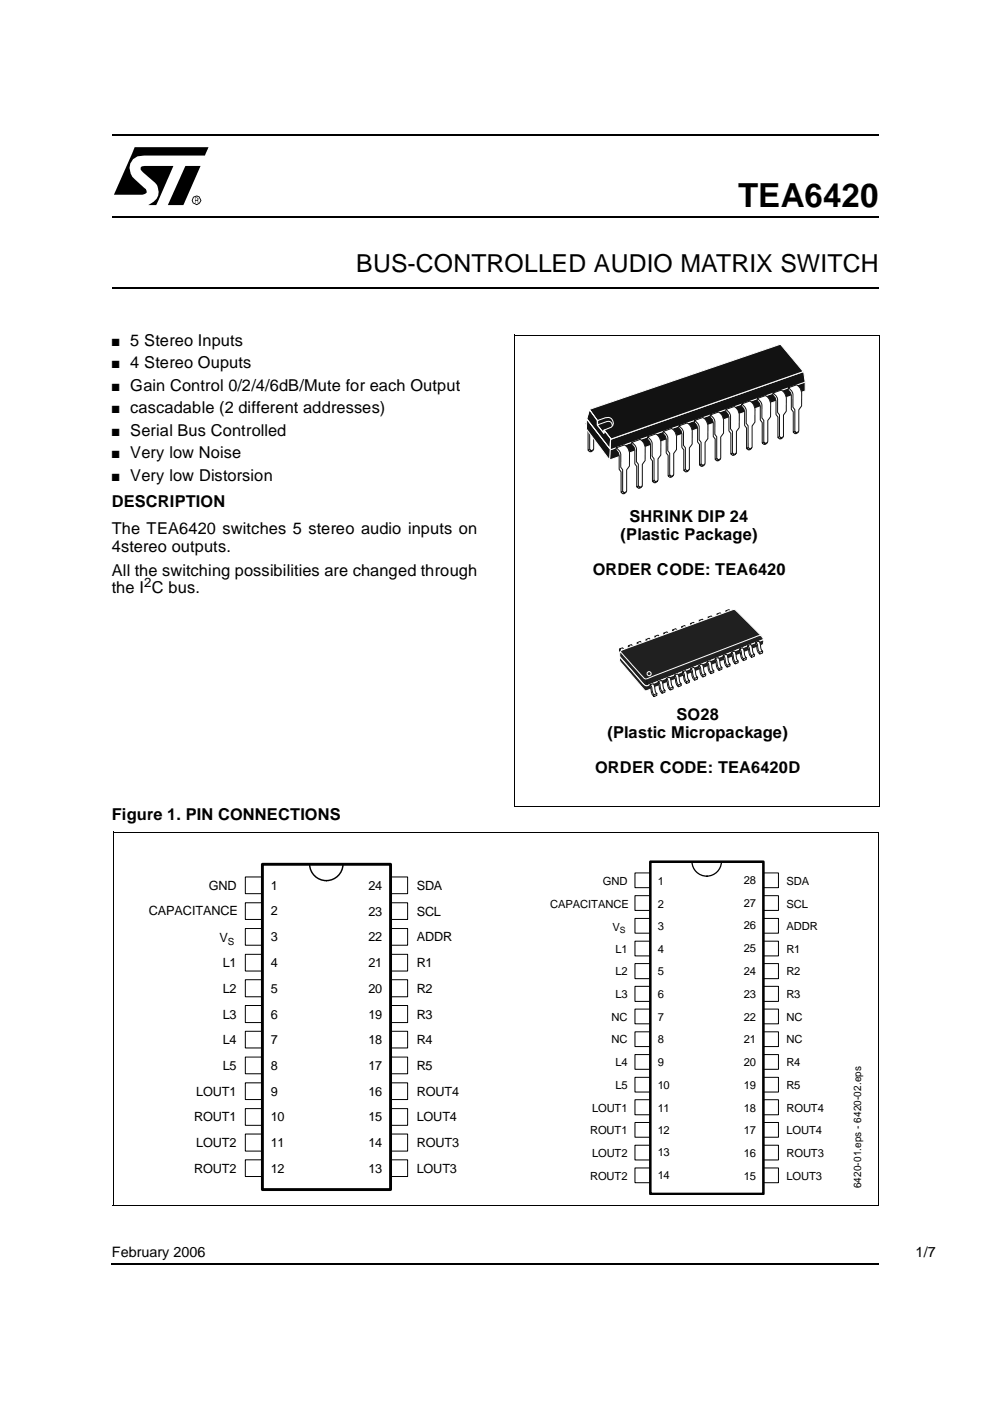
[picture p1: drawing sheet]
<svg xmlns="http://www.w3.org/2000/svg" width="210mm" height="297mm" viewBox="0 0 210 297" stroke-linecap="round" stroke-linejoin="round" font-family="sans-serif">
<path d="M23.7 267.9v.2z" fill="#000"/>
<path d="M23.7 28.5h162.6M23.7 46h162.6M23.7 61.1h162.6M23.7 268h162.6" fill="none" stroke="#000" stroke-width=".25"/>
<path d="M23.7 30.1h24.4v14.3h-24.4z" fill="#fff"/>
<path d="M40.9 41.8l.8-.3 .7 .2 .3 .8-.3 .6-.6 .4-.1-.2 .6-.3-.1 .1 .3-.6-.2-.6-.6-.3-.6 .3-.3 .7 .3 .5 .7 .2-.1 .2-.8-.4-.2-.5zM41.7 43.3l.1 .2z" fill="#000"/>
<g fill="#000">
<path d="M28.6 31.2h15.6l-.7 1.8h-13a2.79 2.79 0 0 0-2.9 1.8 2.79 2.79 0 0 0 1 3.3l2.3 2 .2 .8-.9 .4h-6z" fill-rule="evenodd"/>
<path d="M29.8 35.5l.3-.2 .6-.1h6.1l-3.7 8.3h-1.7a2.92 2.92 0 0 0 2.1-3.7l-.2-.5-.4-.6-2.8-2.4-.3-.4z" fill-rule="evenodd"/>
<path d="M39.3 35.2h3.2l-3.6 8.3h-3.3z" fill-rule="evenodd"/>
<path d="M41.3 41.9h.5l.3 .2-.2 .4 .2 .6h-.2l-.1-.5h-.4l-.1 .5z" fill-rule="evenodd"/>
</g>
<path d="M41.4 42h.4v.4h-.4z" fill-rule="evenodd" fill="#fff"/>
<path d="M124.1 72.9h46.7v31.9h-46.7z" fill="#fff"/>
<path d="M124.9 89.2l.6 1.2-.3 4.7-.5 .4v-5.1l-.4-.6z" fill-rule="evenodd" fill="#0e1313"/>
<path d="M124.9 89.2l.6 1.2-.3 4.7-.5 .4v-5.1l-.4-.6z" fill-rule="evenodd" fill="#fff" stroke="#0e1313" stroke-width=".21"/>
<path d="M124.7 95.5l.4-.2 .2 .3 .5-.3-.5 .5h-.2z" fill-rule="evenodd" fill="#fff"/>
<path d="M124.7 95.5l.4-.2 .2 .3 .5-.3-.5 .5h-.2z" fill="none" stroke="#0e1313" stroke-width=".21"/>
<path d="M124.6 89.4l1.9-.3-.6 .8v5.3l-.6 .4-.3-.4v-5.3z" fill-rule="evenodd" fill="#fff"/>
<path d="M124.6 89.4l1.9-.3-.6 .8v5.3l-.6 .4-.3-.4v-5.3zM125.3 95.5l-.2 .3" fill="none" stroke="#0e1313" stroke-width=".21"/>
<path d="M125.3 88.4l1.6 .1 3.3-.3 2.7 1.3-2.4 1.7-2.7 1.1z" fill-rule="evenodd" fill="#0e1313"/>
<path d="M125.3 88.4l1.6 .1 3.3-.3 2.7 1.3-2.4 1.7-2.7 1.1z" fill="none" stroke="#0e1313" stroke-width=".21"/>
<path d="M126.7 89.2l.9-.6a1.75 1.75 0 0 1 2.5 .2l.1 .9a.41 .41 0 0 1-.4 .6 .86 .86 0 0 0-1.2-.9l-1.9 .7z" fill-rule="evenodd" fill="#0e1313" stroke="#fff" stroke-width=".21"/>
<path d="M129.3 95.4l41.4-14.5v2l-41.5 14.6z" fill-rule="evenodd" fill="#0e1313"/>
<path d="M129.3 95.4l41.4-14.5v2l-41.5 14.6z" fill="none" stroke="#fff" stroke-width=".21"/>
<path d="M129.5 93.2l40.9-14.4 .3 2.2-41.4 14.4z" fill-rule="evenodd" fill="#cac2bf"/>
<path d="M129.5 93.2l40.9-14.4 .3 2.2-41.4 14.4z" fill-rule="evenodd" fill="#0e1313" stroke="#fff" stroke-width=".21"/>
<path d="M124.9 86.8l40.6-13.8 4.8 5.8-40.7 14.3-1.6-1.9 1.4-.5a1.18 1.18 0 0 0 .4-1.7 1.18 1.18 0 0 0-1.6-.4l-1.6 .6z" fill-rule="evenodd" fill="#b6aaa7"/>
<path d="M124.9 86.8l40.6-13.8 4.8 5.8-40.7 14.3-1.6-1.9 .9-.3a1.2 1.2 0 0 0 1-1.6 1.2 1.2 0 0 0-1.7-.7l-1.6 .6z" fill-rule="evenodd" fill="#0e1313" stroke="#fff" stroke-width=".21"/>
<path d="M124.4 88.8l5 6.4-.2 2.3-4.9-6.5z" fill-rule="evenodd" fill="#0e1313"/>
<path d="M124.4 88.8l5 6.4-.2 2.3-4.9-6.5z" fill="none" stroke="#fff" stroke-width=".21"/>
<path d="M125 86.8l1.6 2.3v1l1.5 1.8v-.7l1.4 1.8-.2 2.2-4.9-6.4z" fill-rule="evenodd" fill="#0e1313" stroke="#fff" stroke-width=".21"/>
<path d="M125 86.8l1.6 2.3v1l1.5 1.8v-.7l1.4 1.8-.2 2.2-4.9-6.4z" fill="none" stroke="#fff" stroke-width=".21"/>
<path d="M130.6 95l1.4-.2-.1 4.1 .6 1.2-.3 3.9-.5 .4v-4.4l-.4-.5v-3l-.3-.7-.4-.3z" fill-rule="evenodd" fill="#fff"/>
<path d="M130.6 95l1.4-.2-.1 4.1 .6 1.2-.3 3.9-.5 .4v-4.4l-.4-.5v-2.4a1.59 1.59 0 0 0-.7-1.6z" fill="none" stroke="#0e1313" stroke-width=".21"/>
<path d="M131.7 104.4l.4-.2 .2 .3 .5-.3-.5 .5h-.2z" fill-rule="evenodd" fill="#fff"/>
<path d="M131.7 104.4l.4-.2 .2 .3 .5-.3-.5 .5h-.2z" fill="none" stroke="#0e1313" stroke-width=".21"/>
<path d="M134 93.8l1.3-.1-.1 4 .7 1.2-.4 4-.5 .3v-4.3l-.4-.6v-3l-.2-.6-.4-.4z" fill-rule="evenodd" fill="#fff"/>
<path d="M134 93.8l1.3-.1-.1 4 .7 1.2-.4 4-.5 .3v-4.3l-.4-.6v-2.4a1.59 1.59 0 0 0-.6-1.6z" fill="none" stroke="#0e1313" stroke-width=".21"/>
<path d="M135 103.3l.4-.3 .3 .3 .5-.3-.5 .5h-.3z" fill-rule="evenodd" fill="#fff"/>
<path d="M135 103.3l.4-.3 .3 .3 .5-.3-.5 .5h-.3z" fill="none" stroke="#0e1313" stroke-width=".21"/>
<path d="M137.3 92.6l1.4-.1-.2 4.1 .7 1.1-.4 4-.5 .4v-4.4l-.4-.5v-3.1l-.2-.5-.4-.5z" fill-rule="evenodd" fill="#fff"/>
<path d="M137.3 92.6l1.4-.1-.2 4.1 .7 1.1-.4 4-.5 .4v-4.4l-.4-.5v-2.5a1.59 1.59 0 0 0-.6-1.6z" fill="none" stroke="#0e1313" stroke-width=".21"/>
<path d="M138.4 102.1l.3-.2 .3 .2 .5-.3-.5 .5-.3 .1z" fill-rule="evenodd" fill="#fff"/>
<path d="M138.4 102.1l.3-.2 .3 .2 .5-.3-.5 .5-.3 .1z" fill="none" stroke="#0e1313" stroke-width=".21"/>
<path d="M140.6 91.5l1.4-.2-.2 4.1 .7 1.2-.3 3.9-.5 .4v-4.3l-.4-.6-.1-3-.2-.6-.4-.4z" fill-rule="evenodd" fill="#fff"/>
<path d="M140.6 91.5l1.4-.2-.2 4.1 .7 1.2-.3 3.9-.5 .4v-4.3l-.4-.6v-2.4a1.6 1.6 0 0 0-.7-1.6z" fill="none" stroke="#0e1313" stroke-width=".21"/>
<path d="M141.7 100.9l.4-.2 .2 .3 .5-.3-.5 .5h-.3z" fill-rule="evenodd" fill="#fff"/>
<path d="M141.7 100.9l.4-.2 .2 .3 .5-.3-.5 .5h-.3z" fill="none" stroke="#0e1313" stroke-width=".21"/>
<path d="M143.9 90.3l1.4-.1-.1 4.1 .6 1.1-.3 4-.5 .4v-4.4l-.4-.5-.1-3.3-.6-.8z" fill-rule="evenodd" fill="#fff"/>
<path d="M143.9 90.3l1.4-.1-.1 4.1 .6 1.1-.3 4-.5 .4v-4.4l-.4-.5v-2.5a1.57 1.57 0 0 0-.7-1.6z" fill="none" stroke="#0e1313" stroke-width=".21"/>
<path d="M145 99.8l.4-.3 .2 .3 .5-.3-.5 .5h-.2z" fill-rule="evenodd" fill="#fff"/>
<path d="M145 99.8l.4-.3 .2 .3 .5-.3-.5 .5h-.2z" fill="none" stroke="#0e1313" stroke-width=".21"/>
<path d="M147.3 89.2l1.3-.2-.1 4.1 .7 1.2-.4 3.9-.5 .4v-4.4l-.4-.5v-3.1l-.3-.6-.4-.3z" fill-rule="evenodd" fill="#fff"/>
<path d="M147.3 89.2l1.3-.2-.1 4.1 .7 1.2-.4 3.9-.5 .4v-4.4l-.4-.5v-2.5a1.59 1.59 0 0 0-.7-1.5z" fill="none" stroke="#0e1313" stroke-width=".21"/>
<path d="M148.3 98.6l.4-.2 .3 .2 .5-.2-.5 .5h-.3z" fill-rule="evenodd" fill="#fff"/>
<path d="M148.3 98.6l.4-.2 .3 .2 .5-.2-.5 .5h-.3z" fill="none" stroke="#0e1313" stroke-width=".21"/>
<path d="M150.6 88l1.3-.2-.1 4.1 .7 1.2-.4 4-.5 .3v-4.3l-.4-.6v-3l-.2-.6-.4-.4z" fill-rule="evenodd" fill="#fff"/>
<path d="M150.6 88l1.3-.2-.1 4.1 .7 1.2-.4 4-.5 .3v-4.3l-.4-.6v-2.4a1.59 1.59 0 0 0-.6-1.6z" fill="none" stroke="#0e1313" stroke-width=".21"/>
<path d="M151.7 97.4l.3-.2 .3 .3 .5-.3-.5 .5h-.3z" fill-rule="evenodd" fill="#fff"/>
<path d="M151.7 97.4l.3-.2 .3 .3 .5-.3-.5 .5h-.3z" fill="none" stroke="#0e1313" stroke-width=".21"/>
<path d="M153.9 86.8l1.4-.1-.2 4.1 .7 1.1-.3 4-.5 .4v-4.4l-.4-.5-.1-3.1-.2-.5-.4-.5z" fill-rule="evenodd" fill="#fff"/>
<path d="M153.9 86.8l1.4-.1-.2 4.1 .7 1.1-.3 4-.5 .4v-4.4l-.4-.5v-2.5a1.58 1.58 0 0 0-.7-1.6z" fill="none" stroke="#0e1313" stroke-width=".21"/>
<path d="M155 96.3l.4-.3 .2 .3 .5-.3-.5 .5h-.3z" fill-rule="evenodd" fill="#fff"/>
<path d="M155 96.3l.4-.3 .2 .3 .5-.3-.5 .5h-.3z" fill="none" stroke="#0e1313" stroke-width=".21"/>
<path d="M157.2 85.7l1.4-.2-.1 4.1 .6 1.2-.3 3.9-.5 .4v-4.4l-.4-.5v-3.1l-.3-.6-.4-.3z" fill-rule="evenodd" fill="#fff"/>
<path d="M157.2 85.7l1.4-.2-.1 4.1 .6 1.2-.3 3.9-.5 .4v-4.4l-.4-.5v-2.4a1.59 1.59 0 0 0-.7-1.6z" fill="none" stroke="#0e1313" stroke-width=".21"/>
<path d="M158.3 95.1l.4-.2 .2 .3 .5-.3-.5 .5h-.2z" fill-rule="evenodd" fill="#fff"/>
<path d="M158.3 95.1l.4-.2 .2 .3 .5-.3-.5 .5h-.2z" fill="none" stroke="#0e1313" stroke-width=".21"/>
<path d="M160.6 84.5l1.3-.1-.1 4.1 .7 1.1-.4 4-.5 .3v-4.3l-.4-.6-.1-3.2-.5-.8z" fill-rule="evenodd" fill="#fff"/>
<path d="M160.6 84.5l1.3-.1-.1 4.1 .7 1.1-.4 4-.5 .3v-4.3l-.4-.6v-2.4a1.58 1.58 0 0 0-.6-1.6z" fill="none" stroke="#0e1313" stroke-width=".21"/>
<path d="M161.6 94l.4-.3 .3 .3 .5-.3-.5 .5h-.3z" fill-rule="evenodd" fill="#fff"/>
<path d="M161.6 94l.4-.3 .3 .3 .5-.3-.5 .5h-.3z" fill="none" stroke="#0e1313" stroke-width=".21"/>
<path d="M163.9 83.4l1.4-.2-.2 4.1 .7 1.2-.4 3.9-.5 .4v-4.4l-.4-.5v-3.1l-.2-.5-.4-.5z" fill-rule="evenodd" fill="#fff"/>
<path d="M163.9 83.4l1.4-.2-.2 4.1 .7 1.2-.4 3.9-.5 .4v-4.4l-.4-.5v-2.5a1.6 1.6 0 0 0-.6-1.6z" fill="none" stroke="#0e1313" stroke-width=".21"/>
<path d="M165 92.8l.3-.2 .3 .2 .5-.3-.5 .5-.3 .1z" fill-rule="evenodd" fill="#fff"/>
<path d="M165 92.8l.3-.2 .3 .2 .5-.3-.5 .5-.3 .1z" fill="none" stroke="#0e1313" stroke-width=".21"/>
<path d="M163.9 83.3l1.7-.6 .7 .6 .4 1v2.9l-.6 .8v4.5l-.5 .3-.3-.3v-4.5l-.4-.6-.1-2.9-.2-.5z" fill-rule="evenodd" fill="#fff"/>
<path d="M163.9 83.3l1.7-.6a2.18 2.18 0 0 1 1.1 1.8v2.7l-.6 .8v4.5l-.5 .3-.3-.3v-4.5l-.4-.6v-2.5a1.95 1.95 0 0 0-1-1.6zM165.6 92.8l-.3 .2" fill="none" stroke="#0e1313" stroke-width=".21"/>
<path d="M167.1 82.2l1.4-.1-.1 4.1 .6 1.1-.3 4-.5 .4v-4.4l-.4-.5v-3.1l-.2-.5-.5-.5z" fill-rule="evenodd" fill="#fff"/>
<path d="M167.1 82.2l1.4-.1-.1 4.1 .6 1.1-.3 4-.5 .4v-4.4l-.4-.5v-2.5a1.59 1.59 0 0 0-.7-1.6z" fill="none" stroke="#0e1313" stroke-width=".21"/>
<path d="M168.2 91.7l.4-.3 .2 .3 .5-.3-.5 .5-.2 .1z" fill-rule="evenodd" fill="#fff"/>
<path d="M168.2 91.7l.4-.3 .2 .3 .5-.3-.5 .5-.2 .1z" fill="none" stroke="#0e1313" stroke-width=".21"/>
<path d="M167.1 82.2l1.8-.6 .7 .6 .4 .9v3l-.6 .8v4.5l-.6 .3-.3-.3v-4.5l-.4-.6v-2.9l-.3-.6z" fill-rule="evenodd" fill="#fff"/>
<path d="M167.1 82.2l1.8-.6a2.16 2.16 0 0 1 1.1 1.7v2.8l-.6 .8v4.5l-.6 .3-.3-.3v-4.5l-.4-.6v-2.5a1.96 1.96 0 0 0-1-1.6zM168.8 91.7l-.2 .2" fill="none" stroke="#0e1313" stroke-width=".21"/>
<path d="M130.6 94.9l1.8-.6 .7 .7 .3 .9 .1 2.9-.6 .8v4.5l-.6 .4-.3-.4v-4.5l-.4-.5v-2.9l-.4-.7z" fill-rule="evenodd" fill="#fff"/>
<path d="M130.6 94.9l1.8-.6a2.17 2.17 0 0 1 1.1 1.8v2.7l-.6 .8v4.5l-.6 .4-.3-.4v-4.5l-.4-.5v-2.6a1.95 1.95 0 0 0-1-1.6z" fill="none" stroke="#0e1313" stroke-width=".21"/>
<path d="M134 93.8l1.7-.6 .7 .6 .4 .9v2.9l-.6 .9v4.4l-.5 .4-.4-.3v-4.6l-.4-.5v-2.9l-.3-.7z" fill-rule="evenodd" fill="#fff"/>
<path d="M134 93.8l1.7-.6a2.15 2.15 0 0 1 1.1 1.7v2.7l-.6 .9v4.4l-.5 .4-.4-.3v-4.6l-.4-.5v-2.6a1.96 1.96 0 0 0-.9-1.5z" fill="none" stroke="#0e1313" stroke-width=".21"/>
<path d="M137.3 92.6l1.7-.6 .7 .6 .4 1v2.9l-.6 .8v4.5l-.5 .3-.3-.3v-4.5l-.4-.6-.1-2.9-.3-.6z" fill-rule="evenodd" fill="#fff"/>
<path d="M137.3 92.6l1.7-.6a2.18 2.18 0 0 1 1.1 1.7v2.8l-.6 .8v4.5l-.5 .3-.3-.3v-4.5l-.4-.6v-2.5a1.95 1.95 0 0 0-1-1.6z" fill="none" stroke="#0e1313" stroke-width=".21"/>
<g fill="#fff">
<path d="M140.6 91.5l1.8-.7 .7 .7 .3 .9v2.9l-.6 .8v4.5l-.5 .4-.3-.4v-4.5l-.4-.5v-2.9l-.4-.7z" fill-rule="evenodd"/>
<path d="M143.9 90.3l1.8-.6 .7 .6 .3 .9 .1 3-.6 .8v4.5l-.6 .3-.3-.3v-4.6l-.4-.5v-2.9l-.3-.6z" fill-rule="evenodd"/>
</g>
<path d="M140.6 91.5l1.8-.7a2.16 2.16 0 0 1 1 1.8v2.7l-.6 .8v4.5l-.5 .4-.3-.4v-4.5l-.4-.5v-2.6a1.95 1.95 0 0 0-1-1.5z" fill-rule="evenodd" fill="#fff" stroke="#0e1313" stroke-width=".21"/>
<path d="M143.9 90.3l1.8-.6a2.17 2.17 0 0 1 1.1 1.7v2.8l-.6 .8v4.5l-.6 .3-.3-.3v-4.6l-.4-.5v-2.6a1.94 1.94 0 0 0-1-1.5z" fill="none" stroke="#0e1313" stroke-width=".21"/>
<path d="M147.3 89.1l1.7-.6 .7 .7 .4 .9v2.9l-.6 .8v4.5l-.5 .3-.4-.3v-4.5l-.4-.6v-2.8l-.2-.6z" fill-rule="evenodd" fill="#fff"/>
<path d="M147.3 89.1l1.7-.6a2.17 2.17 0 0 1 1.1 1.8v2.7l-.6 .8v4.5l-.5 .3-.4-.3v-4.5l-.4-.6v-2.5a1.95 1.95 0 0 0-.9-1.6z" fill="none" stroke="#0e1313" stroke-width=".21"/>
<path d="M150.6 88l1.7-.6 .7 .6 .4 .9v2.9l-.6 .8v4.5l-.5 .4-.3-.3v-4.6l-.4-.5-.1-2.9-.3-.7z" fill-rule="evenodd" fill="#fff"/>
<path d="M150.6 88l1.7-.6a2.16 2.16 0 0 1 1.1 1.7v2.7l-.6 .8v4.5l-.5 .4-.3-.3v-4.6l-.4-.5v-2.6a1.96 1.96 0 0 0-1-1.5z" fill="none" stroke="#0e1313" stroke-width=".21"/>
<path d="M153.9 86.8l1.8-.6 .7 .6 .3 .9v3l-.6 .8v4.5l-.5 .3-.3-.3v-4.6l-.4-.5v-2.9l-.4-.6z" fill-rule="evenodd" fill="#fff"/>
<path d="M153.9 86.8l1.8-.6a2.17 2.17 0 0 1 1 1.7v2.8l-.6 .8v4.5l-.5 .3-.3-.3v-4.6l-.4-.5v-2.6a1.94 1.94 0 0 0-1-1.5z" fill="none" stroke="#0e1313" stroke-width=".21"/>
<path d="M157.2 85.6l1.8-.6 .7 .7 .3 .9 .1 2.9-.6 .8v4.5l-.6 .4-.3-.4v-4.5l-.4-.5v-2.9l-.4-.7z" fill-rule="evenodd" fill="#fff"/>
<path d="M157.2 85.6l1.8-.6a2.17 2.17 0 0 1 1.1 1.8v2.7l-.6 .8v4.5l-.6 .4-.3-.4v-4.5l-.4-.5v-2.6a1.95 1.95 0 0 0-1-1.6z" fill="none" stroke="#0e1313" stroke-width=".21"/>
<path d="M160.6 84.5l1.7-.6 .7 .6 .4 .9v2.9l-.6 .9v4.5l-.5 .3-.4-.3v-4.6l-.4-.5v-2.9l-.3-.7z" fill-rule="evenodd" fill="#fff"/>
<path d="M145.6 99.8l-.2 .2M149 98.6l-.3 .3M152.3 97.5l-.3 .2M155.6 96.3l-.3 .2M158.9 95.1l-.2 .3M160.6 84.5l1.7-.6a2.17 2.17 0 0 1 1.1 1.7v2.7l-.6 .9v4.5l-.5 .3-.4-.3v-4.6l-.4-.5v-2.6a1.94 1.94 0 0 0-.9-1.5zM162.3 94l-.3 .2M132.3 104.4l-.2 .3M135.7 103.3l-.3 .2M139 102.1l-.3 .2M142.3 100.9l-.3 .3" fill="none" stroke="#0e1313" stroke-width=".21"/>
<path d="M131.1 129.2h30.8v18.6h-30.8z" fill="#fff"/>
<path d="M131.3 137.6a2.57 2.57 0 0 1 1.1 1.6l.4 .2 .1 .4-.6 .3a2.04 2.04 0 0 1-.8-1.8z" fill-rule="evenodd" fill="#fff"/>
<path d="M131.4 137.6l.8 1a1 1 0 0 0 .6 .9l.1 .3-.6 .3a1.74 1.74 0 0 1-.8-1.8zM132.2 139.7v.3" fill="none" stroke="#0e1313" stroke-width=".21"/>
<path d="M131.4 137.6l.5-.2a.4 .4 0 0 1 .4 .5l.2 1.1 .3 .4-.6 .3-.3-.5-.2-1.2z" fill-rule="evenodd" fill="#fff"/>
<path d="M131.4 137.6l.6-.2 .1 .1 .4 1.5 .3 .4-.6 .3-.3-.7a1.77 1.77 0 0 0-.5-1.4z" fill="none" stroke="#0e1313" stroke-width=".21"/>
<path d="M133.2 137a2.8 2.8 0 0 1 1.1 1.5l.4 .3v.3l-.5 .3a2.06 2.06 0 0 1-.8-1.8z" fill-rule="evenodd" fill="#fff"/>
<path d="M133.2 137l.9 1a.98 .98 0 0 0 .6 .8v.3l-.5 .3a1.75 1.75 0 0 1-.8-1.7zM134.1 139v.4" fill="none" stroke="#0e1313" stroke-width=".21"/>
<path d="M133.3 136.9l.5-.2 .2 .1 .4 1.4 .3 .5-.6 .3-.1-.1-.4-1.5z" fill-rule="evenodd" fill="#fff"/>
<path d="M133.3 136.9l.6-.2 .1 .1 .4 1.5 .3 .4-.6 .3-.3-.6a1.81 1.81 0 0 0-.5-1.5z" fill="none" stroke="#0e1313" stroke-width=".21"/>
<path d="M135.1 136.3a2.63 2.63 0 0 1 1 1.5l.5 .3v.3l-.6 .3a2.33 2.33 0 0 1-.8-1.9z" fill-rule="evenodd" fill="#fff"/>
<path d="M135.1 136.3l.6 .6 .3 .8 .6 .4v.3l-.6 .3a1.75 1.75 0 0 1-.7-1.7zM136 138.4v.3" fill="none" stroke="#0e1313" stroke-width=".21"/>
<path d="M135.1 136.3l.5-.3a.53 .53 0 0 1 .5 .8l.2 .8 .3 .5-.6 .2-.3-.5-.3-1.1z" fill-rule="evenodd" fill="#fff"/>
<path d="M135.1 136.3l.6-.3 .2 .2 .4 1.4 .3 .5-.6 .2-.3-.6a1.75 1.75 0 0 0-.6-1.4z" fill="none" stroke="#0e1313" stroke-width=".21"/>
<path d="M137 135.6a2.82 2.82 0 0 1 1 1.6l.5 .2v.4l-.6 .2a2.04 2.04 0 0 1-.7-1.7z" fill-rule="evenodd" fill="#fff"/>
<path d="M137 135.6l.8 1a.99 .99 0 0 0 .7 .9v.3l-.6 .2a1.75 1.75 0 0 1-.7-1.7zM137.9 137.7v.3" fill="none" stroke="#0e1313" stroke-width=".21"/>
<path d="M137 135.6l.5-.2a.54 .54 0 0 1 .5 .7l.2 .9 .3 .4-.6 .3-.3-.6-.3-1.1z" fill-rule="evenodd" fill="#fff"/>
<path d="M137 135.6l.6-.3 .2 .2 .4 1.5 .3 .4-.6 .3-.4-.7a1.75 1.75 0 0 0-.5-1.4z" fill="none" stroke="#0e1313" stroke-width=".21"/>
<path d="M138.9 134.9a2.85 2.85 0 0 1 1 1.6l.4 .2 .1 .4-.6 .3a2.1 2.1 0 0 1-.8-1.8z" fill-rule="evenodd" fill="#fff"/>
<path d="M138.9 134.9l.6 .7 .3 .7 .6 .5v.3l-.6 .3a1.78 1.78 0 0 1-.8-1.8zM139.8 137v.4" fill="none" stroke="#0e1313" stroke-width=".21"/>
<path d="M138.9 134.9l.5-.2a.55 .55 0 0 1 .5 .7l.1 .9 .3 .4-.5 .3-.3-.5-.3-1.1z" fill-rule="evenodd" fill="#fff"/>
<path d="M138.9 134.9l.6-.2 .2 .1 .3 1.5 .3 .4-.5 .3-.4-.6a1.8 1.8 0 0 0-.5-1.5z" fill="none" stroke="#0e1313" stroke-width=".21"/>
<path d="M140.7 134.3a2.59 2.59 0 0 1 1.1 1.5l.4 .3 .1 .3-.6 .3a2.05 2.05 0 0 1-.8-1.8z" fill-rule="evenodd" fill="#fff"/>
<path d="M140.8 134.3l.6 .6 .3 .8 .5 .4 .1 .3-.6 .3a1.78 1.78 0 0 1-.8-1.7zM141.6 136.3v.4" fill="none" stroke="#0e1313" stroke-width=".21"/>
<path d="M140.8 134.2l.3-.1a.42 .42 0 0 1 .4 0 .42 .42 0 0 1 .2 .5l.2 1 .3 .4-.6 .3-.3-.5-.2-1.1z" fill-rule="evenodd" fill="#fff"/>
<path d="M140.8 134.2l.6-.2 .1 .1 .4 1.5 .3 .4-.6 .3-.3-.6a1.76 1.76 0 0 0-.5-1.5z" fill="none" stroke="#0e1313" stroke-width=".21"/>
<path d="M142.6 133.6l.6 .6 .4 .9 .5 .3v.3l-.5 .3a2.13 2.13 0 0 1-.8-1.8z" fill-rule="evenodd" fill="#fff"/>
<path d="M142.6 133.6l.7 .6 .3 .8 .5 .4v.3l-.5 .3a1.75 1.75 0 0 1-.8-1.7zM143.5 135.7v.3" fill="none" stroke="#0e1313" stroke-width=".21"/>
<path d="M142.7 133.6l.5-.3a.56 .56 0 0 1 .4 .8l.2 .8 .3 .5-.6 .2-.3-.5-.2-1.1z" fill-rule="evenodd" fill="#fff"/>
<path d="M142.7 133.6l.6-.3 .1 .2 .4 1.4 .3 .5-.6 .2-.3-.6a1.75 1.75 0 0 0-.5-1.4z" fill="none" stroke="#0e1313" stroke-width=".21"/>
<path d="M144.5 132.9a2.8 2.8 0 0 1 1.1 1.6l.4 .2v.4l-.6 .2a2.04 2.04 0 0 1-.7-1.7z" fill-rule="evenodd" fill="#fff"/>
<path d="M144.5 132.9l.8 1a1.01 1.01 0 0 0 .7 .9v.3l-.6 .2a1.74 1.74 0 0 1-.7-1.7zM145.4 135v.3" fill="none" stroke="#0e1313" stroke-width=".21"/>
<path d="M144.5 132.9l.5-.2a.53 .53 0 0 1 .5 .7l.2 .9 .3 .4-.6 .3-.3-.6-.2-1.1z" fill-rule="evenodd" fill="#fff"/>
<path d="M144.5 132.9l.6-.3 .2 .2 .4 1.5 .3 .4-.6 .3-.3-.7a1.75 1.75 0 0 0-.6-1.4z" fill="none" stroke="#0e1313" stroke-width=".21"/>
<path d="M146.4 132.2a2.71 2.71 0 0 1 1 1.6l.5 .2v.4l-.6 .3a2.02 2.02 0 0 1-.7-1.8z" fill-rule="evenodd" fill="#fff"/>
<path d="M146.4 132.2l.8 1a1 1 0 0 0 .7 .9v.3l-.6 .3a1.77 1.77 0 0 1-.7-1.8zM147.3 134.3v.4" fill="none" stroke="#0e1313" stroke-width=".21"/>
<path d="M146.4 132.2l.6-.2 .2 .1 .4 1.5 .3 .4-.7 .2-.5-1.6z" fill-rule="evenodd" fill="#fff"/>
<path d="M146.4 132.2l.6-.2 .2 .1 .4 1.5 .3 .4-.6 .3-.4-.7a1.79 1.79 0 0 0-.5-1.4z" fill="none" stroke="#0e1313" stroke-width=".21"/>
<path d="M148.3 131.6a2.62 2.62 0 0 1 1 1.5l.4 .3 .1 .3-.6 .3-.5-.6z" fill-rule="evenodd" fill="#fff"/>
<path d="M148.3 131.6l.6 .6 .3 .8 .6 .4v.3l-.6 .3a1.78 1.78 0 0 1-.7-1.7zM149.2 133.6v.4" fill="none" stroke="#0e1313" stroke-width=".21"/>
<path d="M148.3 131.5l.5-.2a.55 .55 0 0 1 .5 .7l.1 .9 .3 .4-.5 .3-.4-.5-.2-1.1z" fill-rule="evenodd" fill="#fff"/>
<path d="M148.3 131.5l.6-.2 .2 .1 .3 1.5 .3 .4-.5 .3-.4-.6a1.76 1.76 0 0 0-.5-1.5z" fill="none" stroke="#0e1313" stroke-width=".21"/>
<path d="M150.2 130.9a2.68 2.68 0 0 1 1 1.5l.4 .3 .1 .3-.6 .3a2.08 2.08 0 0 1-.8-1.7z" fill-rule="evenodd" fill="#fff"/>
<path d="M150.2 130.9l.6 .6 .3 .8 .6 .4v.3l-.6 .3a1.77 1.77 0 0 1-.8-1.7zM151 133v.3" fill="none" stroke="#0e1313" stroke-width=".21"/>
<path d="M150.2 130.9l.5-.3a.55 .55 0 0 1 .4 .8l.2 .8 .3 .5-.6 .2-.3-.5-.2-1.1z" fill-rule="evenodd" fill="#fff"/>
<path d="M150.2 130.9l.6-.3 .1 .2 .5 1.5 .2 .4-.6 .2-.3-.6a1.8 1.8 0 0 0-.5-1.4z" fill="none" stroke="#0e1313" stroke-width=".21"/>
<path d="M152 130.2l.8 .8a1.14 1.14 0 0 0 .7 1.1v.3l-.5 .2a2.04 2.04 0 0 1-.8-1.7z" fill-rule="evenodd" fill="#fff"/>
<path d="M152 130.2l.7 .7 .3 .7 .5 .5v.3l-.5 .2a1.77 1.77 0 0 1-.8-1.7zM152.9 132.3v.3" fill="none" stroke="#0e1313" stroke-width=".21"/>
<path d="M152.1 130.2l.5-.2a.53 .53 0 0 1 .4 .7l.2 .9 .3 .4-.6 .3-.3-.6-.2-1.1z" fill-rule="evenodd" fill="#fff"/>
<path d="M152.1 130.2l.6-.3 .1 .2 .4 1.5 .3 .4-.6 .3-.3-.7a1.77 1.77 0 0 0-.5-1.4z" fill="none" stroke="#0e1313" stroke-width=".21"/>
<path d="M153.9 129.5a2.78 2.78 0 0 1 1.1 1.6l.4 .3v.3l-.5 .3a2.04 2.04 0 0 1-.8-1.8z" fill-rule="evenodd" fill="#fff"/>
<path d="M153.9 129.5l.8 1a1 1 0 0 0 .7 .9v.3l-.5 .3a1.77 1.77 0 0 1-.8-1.8zM154.8 131.6v.4" fill="none" stroke="#0e1313" stroke-width=".21"/>
<path d="M153.9 129.5l.5-.2a.55 .55 0 0 1 .5 .7l.2 .9 .3 .4-.6 .3-.3-.5-.2-1.2z" fill-rule="evenodd" fill="#fff"/>
<path d="M153.9 129.5l.6-.2 .2 .1 .4 1.5 .3 .4-.6 .3-.3-.6a1.75 1.75 0 0 0-.6-1.5z" fill="none" stroke="#0e1313" stroke-width=".21"/>
<path d="M131.6 138l.5-.3 23.4-8.5 .4 .1 5.6 5.6-24.6 9.7-1.6-1.8v.4l-3.8-4.3-.1-.6z" fill-rule="evenodd" fill="#231f20"/>
<path d="M131.6 138l.5-.3 23.2-8.4a.7 .7 0 0 1 .9 .3l5.3 5.3-24.6 9.7-1.6-1.8v.4l-3.8-4.3-.1-.6z" fill="none" stroke="#fff" stroke-width=".21"/>
<path d="M131.5 138.3h.2l4.8 5.5 .6 .2 23.1-9a.97 .97 0 0 1 1-.3 .97 .97 0 0 1 .7 .9l-24.7 9.8-.7-.3-5-5.8z" fill-rule="evenodd" fill="#231f20"/>
<path d="M131.5 138.3a1.81 1.81 0 0 1 1.1 1.1l3.7 4.1a.86 .86 0 0 0 1.4 .2l22.5-8.7a.98 .98 0 0 1 1-.3 .98 .98 0 0 1 .7 .8l-24.5 9.8a.94 .94 0 0 1-1.2-.5l-4.4-5.1a1.06 1.06 0 0 1-.3-1.4z" fill="none" stroke="#fff" stroke-width=".21"/>
<path d="M131.4 139.3l5 5.7 .4 .3 .4 .1 22.2-8.8 2.2-.9 .4 .1a.8 .8 0 0 1-.6 1.1l-24.5 9.6-.4-.4-5-5.8-.2-.4z" fill-rule="evenodd" fill="#231f20"/>
<path d="M131.4 139.3l2 2.3a18.2 18.2 0 0 0 3.6 3.8l24.9-9.7a.89 .89 0 0 1-.8 1.3l-23.9 9.4a.51 .51 0 0 1-.7-.3l-4.9-5.7-.3-.5z" fill="none" stroke="#fff" stroke-width=".21"/>
<path d="M137.1 144.1l.1 1.1" fill="none" stroke="#0e1313" stroke-width=".21"/>
<path d="M137.8 145.2l.7 .7a1.34 1.34 0 0 0 .8 1.2v.3l-.6 .3a2.02 2.02 0 0 1-.7-1.8z" fill-rule="evenodd" fill="#fff"/>
<path d="M137.8 145.2l.7 .7 .4 1 .4 .2v.3l-.6 .3a1.78 1.78 0 0 1-.7-1.8zM138.6 147.3v.4" fill="none" stroke="#0e1313" stroke-width=".21"/>
<path d="M137.9 145.2l.5-.2a.54 .54 0 0 1 .4 .7l.2 .9 .2 .5-.5 .2-.3-.4-.3-1.4z" fill-rule="evenodd" fill="#fff"/>
<path d="M137.9 145.2l.6-.2 .1 .1 .4 1.5 .2 .5-.5 .2-.4-.6a1.76 1.76 0 0 0-.4-1.5z" fill="none" stroke="#0e1313" stroke-width=".21"/>
<path d="M139.6 144.5a2.73 2.73 0 0 1 .9 1.6l.5 .3v.3l-.6 .3a2.08 2.08 0 0 1-.7-1.8z" fill-rule="evenodd" fill="#fff"/>
<path d="M139.6 144.5l.6 .7 .3 .8 .5 .4v.3l-.6 .3a1.76 1.76 0 0 1-.7-1.8zM140.4 146.6v.4" fill="none" stroke="#0e1313" stroke-width=".21"/>
<path d="M139.6 144.5l.6-.2 .2 .1 .3 1.4 .3 .6-.6 .2-.1-.1-.4-1.5z" fill-rule="evenodd" fill="#fff"/>
<path d="M139.6 144.5l.6-.2 .2 .1 .3 1.5 .3 .5-.6 .2-.3-.6a1.74 1.74 0 0 0-.5-1.5z" fill="none" stroke="#0e1313" stroke-width=".21"/>
<path d="M141.3 143.8a2.8 2.8 0 0 1 1 1.6l.4 .3v.4l-.6 .2a2.39 2.39 0 0 1-.7-1.9z" fill-rule="evenodd" fill="#fff"/>
<path d="M141.3 143.8l.6 .7 .3 .8 .5 .5v.3l-.6 .2a1.75 1.75 0 0 1-.7-1.7zM142.1 146v.3" fill="none" stroke="#0e1313" stroke-width=".21"/>
<path d="M141.3 143.8l.6-.2 .2 .2 .3 1.4 .3 .5-.6 .2-.1-.1-.4-1.5z" fill-rule="evenodd" fill="#fff"/>
<path d="M141.3 143.8l.6-.2 .2 .2 .3 1.4 .3 .5-.6 .2-.3-.6a1.77 1.77 0 0 0-.5-1.5z" fill="none" stroke="#0e1313" stroke-width=".21"/>
<path d="M144.7 142.4l.7 .9a1.14 1.14 0 0 0 .8 1.1v.3l-.6 .2a2.05 2.05 0 0 1-.7-1.8z" fill-rule="evenodd" fill="#fff"/>
<path d="M144.7 142.4l.7 .7 .2 .8 .6 .5v.3l-.6 .2a1.74 1.74 0 0 1-.7-1.7zM145.5 144.6v.3" fill="none" stroke="#0e1313" stroke-width=".21"/>
<path d="M144.8 142.4l.3-.1a.42 .42 0 0 1 .4 0 .42 .42 0 0 1 .2 .5l.2 1.1 .2 .4-.5 .2-.4-.6-.1-1z" fill-rule="evenodd" fill="#fff"/>
<path d="M144.8 142.4l.6-.2 .1 .2 .4 1.5 .2 .4-.5 .2-.4-.6a1.8 1.8 0 0 0-.4-1.5z" fill="none" stroke="#0e1313" stroke-width=".21"/>
<path d="M146.5 141.8a2.73 2.73 0 0 1 .9 1.6l.5 .3v.3l-.6 .2a2.08 2.08 0 0 1-.7-1.8z" fill-rule="evenodd" fill="#fff"/>
<path d="M146.5 141.8l.6 .6 .2 .8 .6 .5v.3l-.6 .2a1.76 1.76 0 0 1-.7-1.7zM147.3 143.9v.3" fill="none" stroke="#0e1313" stroke-width=".21"/>
<path d="M146.5 141.7l.5-.2a.54 .54 0 0 1 .4 .8l.2 .9 .3 .4-.6 .2-.3-.5-.2-1.1z" fill-rule="evenodd" fill="#fff"/>
<path d="M146.5 141.7l.6-.2 .2 .2 .3 1.5 .3 .4-.6 .2-.4-.6a1.84 1.84 0 0 0-.4-1.5z" fill="none" stroke="#0e1313" stroke-width=".21"/>
<path d="M148.2 141.1l.6 .7 .3 .8 .5 .4v.3l-.6 .2a2.08 2.08 0 0 1-.7-1.8z" fill-rule="evenodd" fill="#fff"/>
<path d="M148.2 141.1l.8 1a.99 .99 0 0 0 .6 .9v.3l-.6 .2a1.76 1.76 0 0 1-.7-1.7zM149 143.2v.3" fill="none" stroke="#0e1313" stroke-width=".21"/>
<path d="M148.2 141l.3-.1a.42 .42 0 0 1 .5 0 .42 .42 0 0 1 .1 .5l.2 1.1 .3 .4-.6 .3-.3-.6-.2-1.1z" fill-rule="evenodd" fill="#fff"/>
<path d="M148.2 141l.6-.2 .2 .2 .3 1.5 .3 .4-.6 .3-.3-.7a1.79 1.79 0 0 0-.5-1.5z" fill="none" stroke="#0e1313" stroke-width=".21"/>
<path d="M149.9 140.4a2.86 2.86 0 0 1 1 1.6l.4 .2v.4l-.5 .2a2.05 2.05 0 0 1-.8-1.8z" fill-rule="evenodd" fill="#fff"/>
<path d="M149.9 140.4l.6 .6 .3 .8 .5 .5v.3l-.5 .2a1.76 1.76 0 0 1-.7-1.7zM150.7 142.5v.3" fill="none" stroke="#0e1313" stroke-width=".21"/>
<path d="M149.9 140.4l.7-.2 .4 1.6 .3 .4-.6 .3-.1-.2-.4-1.4z" fill-rule="evenodd" fill="#fff"/>
<path d="M149.9 140.4l.6-.3 .2 .2 .3 1.5 .3 .4-.6 .3-.3-.7a1.8 1.8 0 0 0-.5-1.4z" fill="none" stroke="#0e1313" stroke-width=".21"/>
<path d="M151.6 139.7l.7 .8 .3 .7 .4 .4 .1 .3-.6 .2a2.02 2.02 0 0 1-.7-1.7z" fill-rule="evenodd" fill="#fff"/>
<path d="M151.6 139.7l.6 .7 .5 .9 .4 .3v.3l-.6 .2a1.76 1.76 0 0 1-.7-1.7zM152.4 141.8v.3" fill="none" stroke="#0e1313" stroke-width=".21"/>
<path d="M151.7 139.7l.6-.3 .1 .2 .3 1.5 .3 .4-.5 .3-.2-.2-.4-1.5z" fill-rule="evenodd" fill="#fff"/>
<path d="M151.7 139.7l.6-.3 .1 .2 .4 1.5 .2 .4-.5 .3-.4-.7a1.78 1.78 0 0 0-.4-1.4z" fill="none" stroke="#0e1313" stroke-width=".21"/>
<path d="M153.4 139l.5 .6 .4 .9 .5 .4v.3l-.6 .2a2.08 2.08 0 0 1-.7-1.7z" fill-rule="evenodd" fill="#fff"/>
<path d="M153.4 139l.6 .7 .2 .7 .6 .5v.3l-.6 .2a1.77 1.77 0 0 1-.7-1.7zM154.2 141.1v.3" fill="none" stroke="#0e1313" stroke-width=".21"/>
<path d="M153.4 139l.5-.2a.53 .53 0 0 1 .4 .7l.2 .9 .3 .4-.6 .3-.3-.5-.2-1.2z" fill-rule="evenodd" fill="#fff"/>
<path d="M153.4 139l.6-.3 .2 .2 .3 1.5 .3 .4-.6 .3-.4-.7a1.74 1.74 0 0 0-.4-1.4z" fill="none" stroke="#0e1313" stroke-width=".21"/>
<path d="M155.1 138.3a2.72 2.72 0 0 1 1 1.6l.4 .3v.3l-.6 .3a2.07 2.07 0 0 1-.7-1.8z" fill-rule="evenodd" fill="#fff"/>
<path d="M155.1 138.3l.6 .7 .3 .7 .5 .5v.3l-.6 .3a1.76 1.76 0 0 1-.7-1.8zM155.9 140.4v.3" fill="none" stroke="#0e1313" stroke-width=".21"/>
<path d="M155.1 138.3l.6-.3 .2 .2 .3 1.5 .3 .4-.6 .3-.1-.1-.4-1.6z" fill-rule="evenodd" fill="#fff"/>
<path d="M155.1 138.3l.6-.3 .2 .2 .3 1.5 .3 .4-.6 .3-.3-.7a1.74 1.74 0 0 0-.5-1.4z" fill="none" stroke="#0e1313" stroke-width=".21"/>
<path d="M156.8 137.6l.7 .8a1.15 1.15 0 0 0 .7 1.1v.3l-.5 .3a2.04 2.04 0 0 1-.8-1.8z" fill-rule="evenodd" fill="#fff"/>
<path d="M156.8 137.6l.6 .7 .3 .7 .5 .5v.3l-.5 .3a1.74 1.74 0 0 1-.7-1.8zM157.6 139.7v.3" fill="none" stroke="#0e1313" stroke-width=".21"/>
<path d="M156.8 137.6l.6-.3 .2 .2 .3 1.5 .3 .4-.6 .3-.1-.1-.4-1.6z" fill-rule="evenodd" fill="#fff"/>
<path d="M156.8 137.6l.6-.3 .2 .2 .3 1.5 .3 .4-.6 .3-.3-.7a1.77 1.77 0 0 0-.5-1.4z" fill="none" stroke="#0e1313" stroke-width=".21"/>
<path d="M160.2 136.2l.6 .6 .4 .9 .5 .4v.3l-.6 .3a2.02 2.02 0 0 1-.7-1.8z" fill-rule="evenodd" fill="#fff"/>
<path d="M160.2 136.2l.7 .7 .2 .8 .6 .4v.3l-.6 .3a1.73 1.73 0 0 1-.7-1.8zM161.1 138.3v.4" fill="none" stroke="#0e1313" stroke-width=".21"/>
<path d="M160.3 136.2l.6-.2 .1 .1 .4 1.5 .2 .4-.5 .3-.1-.1-.4-1.5z" fill-rule="evenodd" fill="#fff"/>
<path d="M160.3 136.2l.6-.2 .1 .1 .4 1.5 .2 .4-.5 .3-.4-.6a1.84 1.84 0 0 0-.4-1.5z" fill="none" stroke="#0e1313" stroke-width=".21"/>
<path d="M158.5 136.9l.6 .6 .3 .9 .6 .4v.3l-.6 .3a2.05 2.05 0 0 1-.7-1.8z" fill-rule="evenodd" fill="#fff"/>
<path d="M158.5 136.9l.6 .7 .3 .8 .6 .4v.3l-.6 .3a1.75 1.75 0 0 1-.7-1.8zM159.3 139v.4" fill="none" stroke="#0e1313" stroke-width=".21"/>
<path d="M158.6 136.9l.5-.2a.54 .54 0 0 1 .4 .7l.2 .9 .2 .4-.6 .3-.3-.7-.2-1z" fill-rule="evenodd" fill="#fff"/>
<path d="M158.6 136.9l.6-.2 .1 .1 .4 1.5 .2 .4-.6 .3-.3-.7a1.79 1.79 0 0 0-.4-1.4z" fill="none" stroke="#0e1313" stroke-width=".21"/>
<path d="M143 143.1l.7 .8 .2 .8 .5 .3v.4l-.5 .2a2.04 2.04 0 0 1-.8-1.8z" fill-rule="evenodd" fill="#fff"/>
<path d="M143 143.1l.6 .7 .3 .8 .5 .5v.3l-.5 .2a1.75 1.75 0 0 1-.7-1.7zM143.8 145.3v.3" fill="none" stroke="#0e1313" stroke-width=".21"/>
<circle cx="137.6" cy="142.8" r=".43" fill="#c6cfd6"/>
<circle cx="137.6" cy="142.8" r=".43" fill="#231f20" stroke="#fff" stroke-width=".21"/>
<path d="M143 143.1l.7-.1 .4 1.6 .3 .4-.6 .2-.1-.1-.3-1.4z" fill-rule="evenodd" fill="#fff"/>
<path d="M143 143.1l.6-.2 .2 .2 .3 1.5 .3 .4-.6 .2-.3-.6a1.8 1.8 0 0 0-.5-1.5z" fill="none" stroke="#0e1313" stroke-width=".21"/>
<path d="M109.1 71.1h77.4M109.1 71v99.9M186.5 71.1v99.9M109 170.9h77.5" fill="none" stroke="#000" stroke-width=".21"/>
<path d="M31.5 179.7h65.7v73.4h-65.7z" fill="#fff"/>
<g fill="#fff" stroke="#000" stroke-width=".21">
<path d="M52 185.9h4.5v3.6h-4.5z"/>
<path d="M52 191.4h4.5v3.5h-4.5z"/>
<path d="M52 196.9h4.5v3.5h-4.5z"/>
<path d="M52 202.3h4.5v3.6h-4.5z"/>
<path d="M52 207.7h4.5v3.6h-4.5z"/>
<path d="M52 213.2h4.5v3.6h-4.5z"/>
<path d="M52 218.7h4.5v3.5h-4.5z"/>
<path d="M52 224.1h4.5v3.6h-4.5z"/>
<path d="M52 229.6h4.5v3.5h-4.5z"/>
<path d="M52 235h4.5v3.6h-4.5z"/>
<path d="M82 185.9h4.4v3.6h-4.4z"/>
<path d="M82 191.4h4.4v3.5h-4.4z"/>
<path d="M82 196.9h4.4v3.5h-4.4z"/>
<path d="M82 202.3h4.4v3.6h-4.4z"/>
<path d="M82 207.7h4.4v3.6h-4.4z"/>
<path d="M82 213.2h4.4v3.6h-4.4z"/>
<path d="M82 218.7h4.4v3.5h-4.4z"/>
<path d="M82 224.1h4.4v3.6h-4.4z"/>
<path d="M82 229.6h4.4v3.5h-4.4z"/>
<path d="M82 235h4.4v3.6h-4.4z"/>
<path d="M52 240.4h4.5v3.7h-4.5z"/>
<path d="M52 245.9h4.5v3.5h-4.5z"/>
<path d="M82 240.4h4.4v3.7h-4.4z"/>
<path d="M82 245.9h4.4v3.5h-4.4z"/>
</g>
<path d="M55.6 183.2h27.2v69h-27.2z" fill="#fff" stroke="#000" stroke-width=".62"/>
<path d="M72.7 183.2a3.5 3.5 0 0 1-3.5 3.5 3.5 3.5 0 0 1-3.6-3.5" fill="none" stroke="#000" stroke-width=".31"/>
<path d="M116.2 179.6h58.5v73.5h-58.5z" fill="#fff"/>
<g fill="#fff" stroke="#000" stroke-width=".21">
<path d="M134.6 185.1h4v3.1h-4z"/>
<path d="M134.6 189.9h4v3.1h-4z"/>
<path d="M134.6 194.7h4v3.1h-4z"/>
<path d="M134.6 199.5h4v3.2h-4z"/>
<path d="M134.6 204.3h4v3.2h-4z"/>
<path d="M134.6 209.1h4v3.2h-4z"/>
<path d="M134.6 213.9h4v3.2h-4z"/>
<path d="M134.6 218.8h4v3.1h-4z"/>
<path d="M134.6 223.6h4v3.1h-4z"/>
<path d="M134.6 228.4h4v3.1h-4z"/>
<path d="M161.1 185.1h4v3.1h-4z"/>
<path d="M161.1 189.9h4v3.1h-4z"/>
<path d="M161.1 194.7h4v3.1h-4z"/>
<path d="M161.1 199.5h4v3.2h-4z"/>
<path d="M161.1 204.3h4v3.2h-4z"/>
<path d="M161.1 209.1h4v3.2h-4z"/>
<path d="M161.1 213.9h4v3.2h-4z"/>
<path d="M161.1 218.8h4v3.1h-4z"/>
<path d="M161.1 223.6h4v3.1h-4z"/>
<path d="M161.1 228.4h4v3.1h-4z"/>
<path d="M134.6 233.2h4v3.2h-4z"/>
<path d="M134.6 238h4v3.1h-4z"/>
<path d="M161.1 233.2h4v3.2h-4z"/>
<path d="M161.1 238h4v3.1h-4z"/>
<path d="M134.6 242.8h4v3.1h-4z"/>
<path d="M134.6 247.6h4v3.2h-4z"/>
<path d="M161.1 242.8h4v3.1h-4z"/>
<path d="M161.1 247.6h4v3.2h-4z"/>
</g>
<path d="M137.9 182.7h24v70.4h-24z" fill="#fff" stroke="#000" stroke-width=".54"/>
<path d="M153 182.7a3.1 3.1 0 0 1-3.2 3.1 3.1 3.1 0 0 1-3.1-3.1" fill="none" stroke="#000" stroke-width=".27"/>
<path d="M24 176.4h162.3M24 176.3v79.2M186.2 176.4v79.2M23.9 255.5h162.3" fill="none" stroke="#000" stroke-width=".21"/>
<text font-size="7" x="156.5" y="43.8">TEA6420</text>
<text font-size="5.2" x="75.5" y="57.6">BUS-CONTROLLED AUDIO MATRIX SWITCH</text>
<g font-size="3.5">
<text x="27.6" y="73.4">5 Stereo Inputs</text>
<text x="27.6" y="78.1">4 Stereo Ouputs</text>
<text x="27.6" y="82.9">Gain Control 0/2/4/6dB/Mute for each Output</text>
<text x="27.6" y="87.6">cascadable (2 different addresses)</text>
<text x="27.6" y="92.3">Serial Bus Controlled</text>
<text x="27.6" y="97.2">Very low Noise</text>
<text x="27.6" y="101.9">Very low Distorsion</text>
<text x="23.7" y="107.4">DESCRIPTION</text>
<text x="23.7" y="113.2">The TEA6420 switches 5 stereo audio inputs on</text>
<text x="133.5" y="110.7">SHRINK DIP 24</text>
<text x="23.7" y="117">4stereo outputs.</text>
<text x="131.6" y="114.5">(Plastic Package)</text>
<text x="23.7" y="122.1">All the switching possibilities are changed through</text>
<text x="23.7" y="125.8">the I C bus.</text>
<text x="125.7" y="122">ORDER CODE: TEA6420</text>
<text x="143.4" y="152.7">SO28</text>
<text x="128.8" y="156.5">(Plastic Micropackage)</text>
<text x="126.2" y="164">ORDER CODE: TEA6420D</text>
<text x="23.7" y="173.8">Figure 1. PIN CONNECTIONS</text>
</g>
<g font-size="3">
<text x="23.7" y="266.5">February 2006</text>
<text x="194.1" y="266.5">1/7</text>
</g>
<text font-size="2.8" x="30.6" y="124.4">2</text>
<g font-size="2.7">
<text x="44.2" y="188.7">GND</text>
<text x="57.4" y="188.7">1</text>
<text x="78.1" y="188.7">24</text>
<text x="88.4" y="188.7">SDA</text>
<text x="31.5" y="194.1">CAPACITANCE</text>
<text x="57.4" y="194.1">2</text>
<text x="78.1" y="194.1">23</text>
<text x="88.4" y="194.1">SCL</text>
<text x="46.6" y="199.7">V</text>
<text x="57.4" y="199.6">3</text>
<text x="78.1" y="199.6">22</text>
<text x="88.4" y="199.6">ADDR</text>
<text x="47.2" y="205">L1</text>
<text x="57.4" y="205">4</text>
<text x="78.1" y="205">21</text>
<text x="88.4" y="205">R1</text>
<text x="47.2" y="210.5">L2</text>
<text x="47.2" y="216">L3</text>
<text x="57.4" y="210.5">5</text>
<text x="57.4" y="216">6</text>
<text x="78.1" y="210.5">20</text>
<text x="78.1" y="216">19</text>
<text x="88.4" y="210.5">R2</text>
<text x="88.4" y="216">R3</text>
<text x="47.2" y="221.4">L4</text>
<text x="57.4" y="221.4">7</text>
<text x="78.1" y="221.4">18</text>
<text x="88.4" y="221.4">R4</text>
<text x="47.2" y="226.8">L5</text>
<text x="57.4" y="226.8">8</text>
<text x="78.1" y="226.8">17</text>
<text x="88.4" y="226.8">R5</text>
<text x="41.6" y="232.3">LOUT1</text>
<text x="57.4" y="232.3">9</text>
<text x="78.1" y="232.3">16</text>
<text x="88.4" y="232.3">ROUT4</text>
<text x="41.2" y="237.7">ROUT1</text>
<text x="57.4" y="237.8">10</text>
<text x="78.1" y="237.8">15</text>
<text x="88.4" y="237.8">LOUT4</text>
<text x="41.6" y="243.2">LOUT2</text>
<text x="57.4" y="243.2">11</text>
<text x="78.1" y="243.2">14</text>
<text x="88.4" y="243.2">ROUT3</text>
<text x="41.2" y="248.7">ROUT2</text>
<text x="57.4" y="248.7">12</text>
<text x="78.1" y="248.7">13</text>
<text x="88.4" y="248.7">LOUT3</text>
</g>
<g font-size="2.4">
<text x="127.8" y="187.6">GND</text>
<text x="139.4" y="187.6">1</text>
<text x="157.7" y="187.4">28</text>
<text x="166.7" y="187.6">SDA</text>
<text x="116.6" y="192.4">CAPACITANCE</text>
<text x="129.9" y="197.3">V</text>
<text x="139.4" y="192.4">2</text>
<text x="139.4" y="197.2">3</text>
<text x="157.7" y="192.2">27</text>
<text x="157.7" y="197.1">26</text>
<text x="166.7" y="192.4">SCL</text>
<text x="166.7" y="197.2">ADDR</text>
<text x="130.5" y="202">L1</text>
<text x="139.4" y="202">4</text>
<text x="157.7" y="201.9">25</text>
<text x="166.7" y="202">R1</text>
<text x="130.5" y="206.8">L2</text>
<text x="139.4" y="206.8">5</text>
<text x="157.7" y="206.8">24</text>
<text x="166.7" y="206.8">R2</text>
<text x="130.5" y="211.6">L3</text>
<text x="139.4" y="211.6">6</text>
<text x="157.7" y="211.6">23</text>
<text x="166.7" y="211.6">R3</text>
<text x="129.7" y="216.5">NC</text>
<text x="129.7" y="221.2">NC</text>
<text x="139.4" y="216.5">7</text>
<text x="139.4" y="221.2">8</text>
<text x="157.7" y="216.5">22</text>
<text x="157.7" y="221.2">21</text>
<text x="166.7" y="216.5">NC</text>
<text x="166.7" y="221.2">NC</text>
<text x="130.5" y="226">L4</text>
<text x="139.4" y="226">9</text>
<text x="157.7" y="226">20</text>
<text x="166.7" y="226">R4</text>
<text x="130.5" y="230.9">L5</text>
<text x="139.4" y="230.9">10</text>
<text x="157.7" y="230.9">19</text>
<text x="166.7" y="230.9">R5</text>
<text x="125.5" y="235.7">LOUT1</text>
<text x="139.4" y="235.7">11</text>
<text x="157.7" y="235.7">18</text>
<text x="166.7" y="235.7">ROUT4</text>
<text x="125.1" y="240.5">ROUT1</text>
<text x="125.5" y="245.3">LOUT2</text>
<text x="139.4" y="240.5">12</text>
<text x="139.4" y="245.1">13</text>
<text x="157.7" y="240.5">17</text>
<text x="157.7" y="245.3">16</text>
<text x="166.7" y="240.5">LOUT4</text>
<text x="166.7" y="245.3">ROUT3</text>
<text x="125.1" y="250.1">ROUT2</text>
<text x="139.4" y="250">14</text>
<text x="157.7" y="250.1">15</text>
<text x="166.7" y="250.1">LOUT3</text>
</g>
<g font-size="2.2">
<text x="23.7" y="73.4">■</text>
<text x="23.7" y="78.1">■</text>
<text x="23.7" y="82.9">■</text>
<text x="23.7" y="87.6">■</text>
<text x="23.7" y="92.3">■</text>
<text x="23.7" y="97.2">■</text>
<text x="23.7" y="101.9">■</text>
<text x="182.6" y="251.9" transform="rotate(-90 182.6 251.9)">6420-01.eps - 6420-02.eps</text>
</g>
<text font-size="2.1" x="48.3" y="200.4">S</text>
<text font-size="1.8" x="131.4" y="197.8">S</text>
</svg>
